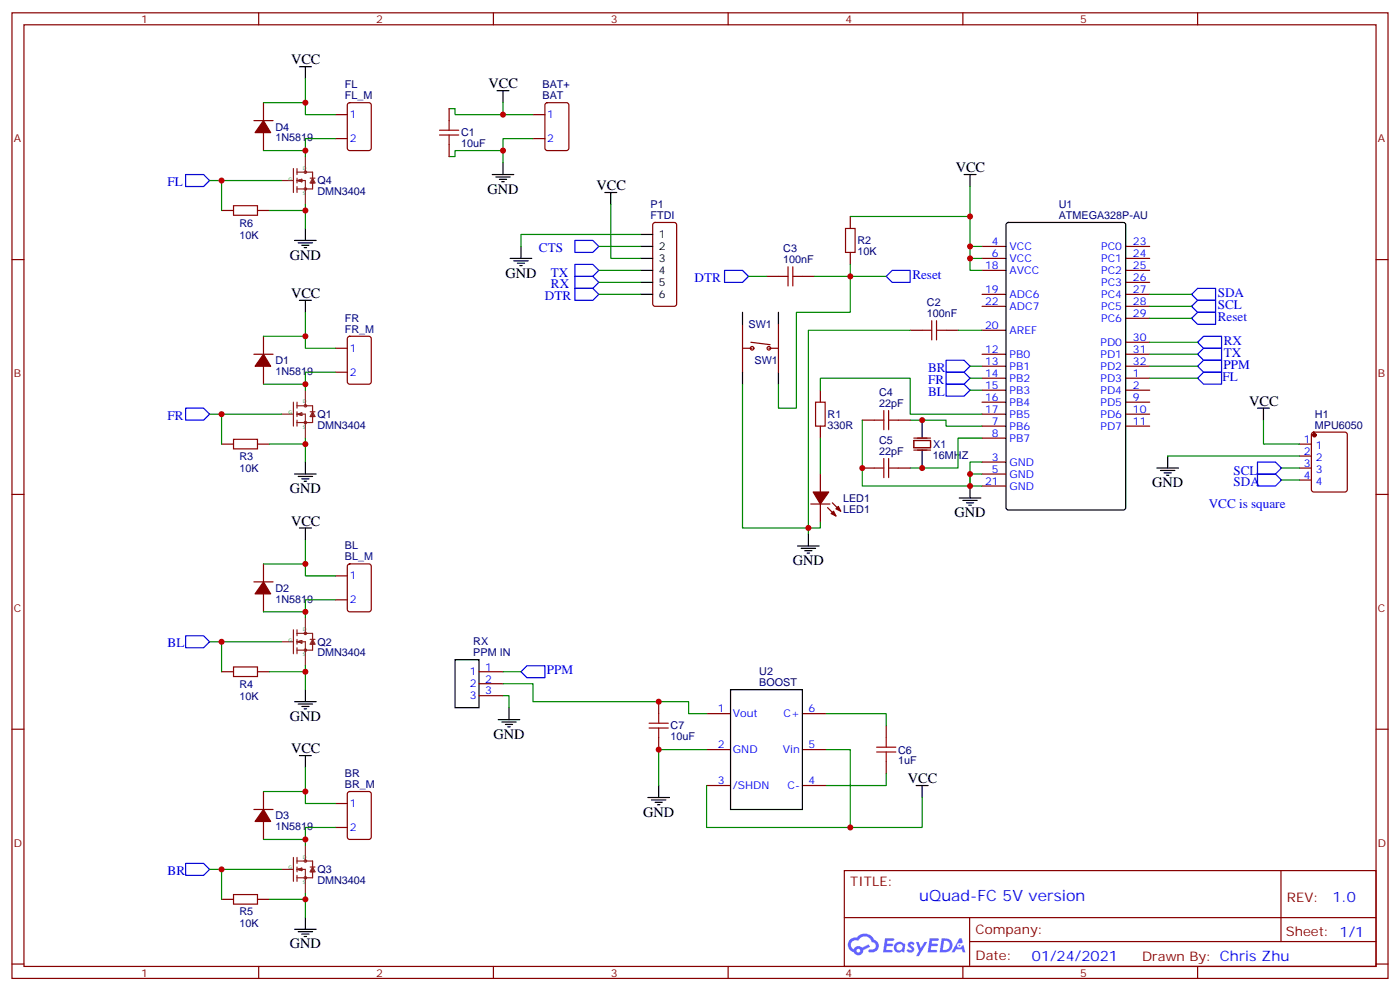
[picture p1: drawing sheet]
<svg xmlns="http://www.w3.org/2000/svg" width="412mm" height="292mm" viewBox="0 0 412 292" stroke-linecap="round" stroke-linejoin="round" font-family="sans-serif">
<g fill="none" stroke="#870000" stroke-width=".35">
<path d="M3.5 3.8h405.4v284.3h-405.4zM7.1 7.3h398.2v277.3h-398.2zM76.2 3.8v3.5M145.3 3.8v3.5M214.5 3.8v3.5M283.6 3.8v3.5M352.8 3.8v3.5M3.5 76.4h3.6M405.3 76.4h3.6M3.5 145.6h3.6M405.3 145.6h3.6M3.5 214.7h3.6"/>
<path d="M405.3 214.7h3.6M248.7 256.4h156.6v28.2h-156.6zM377.3 256.4v20.9M248.7 270.2h156.5M285.6 277.3h119.6M285.6 270.2v14.1M3.5 283.9h3.6M76.2 284.6v3.5M145.3 284.6v3.5M214.5 284.6v3.5M283.6 284.6v3.5M352.8 284.6v3.5"/>
<path d="M405.3 283.9h3.6"/>
</g>
<g fill="#5487ff">
<path d="M267.7 277.5a1.22 1.22 0 0 1 1.7 .3l-.4 .6a.47 .47 0 0 0-.3-.4 .47 .47 0 0 0-.5 .2l.1 .2a1.14 1.14 0 0 1 .8 1.7 1.14 1.14 0 0 1-1.9 0l-.2-.2 .5-.5 .7 .4a.29 .29 0 0 0 .3-.2 .29 .29 0 0 0-.2-.4 1.04 1.04 0 0 1-.6-1.7z"/>
<path d="M260.7 276.3h2.4l.3 .2-.2 .5h-1.8l-.1 .9h1.5l.3 .4-.3 .3h-1.6l-.2 1.1 1.7 .1 .2 .3-.2 .3h-2.6z"/>
<path d="M273.8 276.3h2.4l.3 .2-.1 .5h-1.8l-.2 .9h1.6l.3 .4-.4 .3h-1.6l-.1 1.1 1.7 .1 .2 .3-.2 .3h-2.6z"/>
<path d="M282.6 276.3h.7l.3 1.2-.6 .4a.69 .69 0 0 0-1 .2 .69 .69 0 0 0 .4 1 .69 .69 0 0 0 .9-.6l.5-.3 .6 2.2h-.8l-.2-.8h-1.8l-.5 .8h-.8z"/>
<path d="M269.8 277.4h.8l.6 1.8 1.1-1.8h.9l-2.6 4.2h-.8l.9-1.6z"/>
<path d="M277.4 276.3l-.6 4.1h1.3a2.11 2.11 0 0 0 2.5-2.1 2.11 2.11 0 0 0-2.5-2zM278.1 277a1.39 1.39 0 0 1 1.7 1.4 1.39 1.39 0 0 1-1.8 1.3h-.3z"/>
<path d="M263.7 277.9a1.54 1.54 0 0 0-.1 2.2 1.54 1.54 0 0 0 2.2 .1l.6 .2 .3-2.3-.2-.2h-.4a1.49 1.49 0 0 0-2.4 0zM264 278.9a.94 .94 0 0 1 1.8 0 .94 .94 0 0 1-1.8 0z"/>
<path d="M250.4 276.7a2.18 2.18 0 0 0 1.1 3.7 1.44 1.44 0 0 0 1.6 .9 1.44 1.44 0 0 0 1.2-1.5l2-1-.5-.7-1.9 .9a1.47 1.47 0 0 0-2.4 .5 1.39 1.39 0 0 1-.7-2 1.39 1.39 0 0 1 2-.4 2.12 2.12 0 0 1 2.2-1.3 2.12 2.12 0 0 1 1.9 1.7 1.14 1.14 0 0 1 1.1 1.4 1.14 1.14 0 0 1-1.7 .7 .43 .43 0 0 0-.5 .4 .43 .43 0 0 0 .4 .5 1.98 1.98 0 0 0 2.5-1.3 1.98 1.98 0 0 0-1.2-2.5 3.1 3.1 0 0 0-5.3-.7l-.9 .1zM252.3 280a.55 .55 0 0 1 1.1 0 .55 .55 0 0 1-1.1 0z"/>
<circle cx="282.6" cy="278.4" r=".26"/>
</g>
<g fill="none" stroke="#870000" stroke-width=".35">
<path d="M74.8 35.5h5.6M77.6 30.2v5.3M77.6 39.1v5.2M98.8 33.8h3.5M102.5 30.4l.5-.2h5.7l.6 .5 .1 12.9-.5 .7h-5.9l-.6-.4-.1-13zM132.3 32v3.5M157 33.8h3.5M160.7 30.4l.5-.2h5.7l.6 .5 .1 12.9-.5 .7h-5.9l-.6-.4-.1-13zM98.8 40.8h3.5M132.3 42.6v3.5M157 40.8h3.5M65.3 62h3.5"/>
<path d="M75.8 62h3.6M192.5 65.7l.5-.2h5.6l.7 .4v23.6l-.4 .6-5.9 .1-.7-.5v-23.5zM250.5 63.7v3.6M250.5 74.3v3.6M289.3 72.6h7M289.3 76.1h7M289.3 79.6h7M331.6 72.6h7.1M331.6 76.1h7.1M331.6 79.6h7.1M77.6 99v5.3M102.5 99.2l.5-.2h5.7l.6 .5 .1 12.9-.5 .7h-5.9l-.6-.4-.1-13z"/>
<path d="M218.7 95.5v14.1M225.8 81.4h3.5M229.3 95.5v14.1M236.4 81.4h3.5M268.1 97.3h3.5M278.7 97.3h3.5M289.3 86.7h7M289.3 90.2h7M289.3 97.3h7M331.6 86.7h7.1M331.6 90.2h7.1M331.6 83.1h7.1"/>
<path d="M331.6 93.7h7.1M74.8 104.3h5.6M77.6 107.8v5.3M98.8 102.6h3.5M98.8 109.6h3.5M218.7 102.6h2.8M221.2 100.8l5.6 .7M226.5 102.6h2.8M241.7 114.9v3.5M289.3 104.3h7M289.3 107.8h7M289.3 111.4h7"/>
<path d="M289.3 114.9h7M289.3 118.4h7M331.6 104.3h7.1M331.6 107.8h7.1M331.6 111.4h7.1M331.6 114.9h7.1M331.6 118.4h7.1M331.6 100.8h7.1M65.3 130.8h3.5M75.8 130.8h3.6M241.7 125.5v3.5M241.7 139.6v5.3"/>
<path d="M254 123.7h3.5M254 137.8h3.5M264.6 123.7h3.5M264.6 137.8h3.5M289.3 122h7M289.3 125.5h7M289.3 129h7M289.3 136.1h7M289.3 139.6h7M331.6 122h7.1M331.6 125.5h7.1M382.8 137.8h3.5"/>
<path d="M382.8 130.8h3.5M382.8 134.3h3.5M386.5 127.5l.5-.3h9.2l.6 .5 .1 16.5-.5 .6-9.4 .1-.7-.5v-16.4zM238.8 148.4h5.7M241.7 148.4v5.3M243.8 149.5l2.4 2.4M245.2 148.1l2.4 2.4M289.3 143.1h7M382.8 141.4h3.5M74.8 171.3h5.6M77.6 166.1v5.2M77.6 174.9v5.3"/>
<path d="M98.8 169.6h3.5M98.8 176.6h3.5M102.5 166.3l.5-.2h5.7l.6 .4 .1 13-.5 .6-5.9 .1-.6-.5-.1-12.9zM65.3 197.8h3.5M75.8 197.8h3.6M141.1 197.8h7.1M141.1 201.3h7.1M141.1 204.9h7.1M194 206.6v3.5M194 217.2v3.5M208.1 210.1h7.1M236.4 210.1h7"/>
<path d="M261.1 213.7v3.5M74.8 238.4h5.6M77.6 233.1v5.3M98.8 236.6h3.5M102.5 233.3l.5-.2h5.7l.6 .4 .1 13-.5 .6-5.9 .1-.6-.5-.1-12.9zM208.1 220.7h7.1M208.1 231.3h7.1M236.4 220.7h7M236.4 231.3h7M261.1 224.3v3.5M77.6 241.9v5.3M98.8 243.7h3.5"/>
<path d="M65.3 264.8h3.5M75.8 264.8h3.6"/>
<circle cx="221.5" cy="102.6" r=".53"/>
<circle cx="226.5" cy="102.6" r=".53"/>
</g>
<g fill="none" stroke="#000" stroke-width=".35">
<path d="M88.2 19.6h3.5M90 19.6v3.6M146.4 26.7h3.5M148.2 26.7v3.5M145 51.4h6.3M146 52.1h4.3M147.1 52.8h2.1M147.8 53.5h.7M148.2 47.9v3.5M178.2 56.7h3.5M179.9 56.7v3.5M284 51.4h3.5"/>
<path d="M285.8 51.4v3.5M86.8 70.8h6.3M87.8 71.5h4.3M88.9 72.2h2.1M89.6 72.9h.7M90 67.3v3.5M150.3 76.1h6.3M151.3 76.8h4.3M152.4 77.5h2.1M153.1 78.2h.7M153.5 72.6v3.5M188.7 69h3.6"/>
<path d="M188.7 72.6h3.6M188.7 76.1h3.6M188.7 79.6h3.6M296.6 65.7l.4-.2h33.9l.7 .4v83.6l-.5 .6-34.1 .1-.6-.5-.1-83.5zM88.2 88.4h3.5M90 88.4v3.6M188.7 83.1h3.6M188.7 86.7h3.6M218.7 92v3.5M229.3 92v3.5M218.7 109.6v3.5M229.3 109.6v3.5"/>
<path d="M86.8 139.6h6.3M90 136.1v3.5M271.6 123.7v5.3M271.6 132.5v5.3M340.8 137.8h6.3M341.8 138.5h4.3M342.9 139.2h2.1M343.6 139.9h.7M344 134.3v3.5M370.4 120.2h3.5M372.2 120.2v3.5M87.8 140.3h4.3"/>
<path d="M88.2 155.5h3.5M88.9 141h2.1M89.6 141.7h.7M90 155.5v3.5M238.1 157.2v3.6M282.6 146.6h6.3M283.6 147.4h4.3M284.7 148.1h2.1M285.4 148.8h.7M285.8 143.1v3.5M234.9 160.8h6.4M236 161.5h4.2"/>
<path d="M237.1 162.2h2.1M237.8 162.9h.7M134.1 194.3h7v14.1h-7zM86.8 206.6h6.3M87.8 207.3h4.3M88.9 208h2.1M89.6 208.7h.7M90 203.1v3.5M146.8 211.9h6.3M147.8 212.6h4.2M148.9 213.3h2.1M149.6 214h.7"/>
<path d="M149.9 208.4v3.5M215.2 203.1h21.2v35.3h-21.2zM88.2 222.5h3.5M90 222.5v3.5M190.9 234.8h6.3M191.9 235.5h4.2M193 236.3h2.1M193.7 237h.7M194 231.3v3.5M269.9 231.3h3.5M271.6 231.3v3.5M86.8 273.6h6.3"/>
<path d="M87.8 274.4h4.3M88.9 275.1h2.1M89.6 275.8h.7M90 270.1v3.5"/>
</g>
<g fill="none" stroke="#00f" stroke-width=".35">
<path d="M54.7 51.4h5.3l1.7 1.8-1.7 1.7h-5.3zM169.3 70.8h5.3l1.8 1.8-1.8 1.7h-5.3zM169.3 77.9h5.3l1.8 1.7-1.8 1.8h-5.3zM213.4 79.6h5.3l1.8 1.8-1.8 1.7h-5.3zM262.8 79.6h5.3v3.5h-5.3l-1.7-1.7zM169.3 81.4h5.3l1.8 1.7-1.8 1.8h-5.3zM169.3 84.9h5.3l1.8 1.8-1.8 1.7h-5.3zM351 86.7l1.8-1.8h5.3v3.5h-5.3zM351 90.2l1.8-1.8h5.3v3.6h-5.3zM351 93.7l1.8-1.7h5.3v3.5h-5.3zM278.7 106.1h5.3l1.8 1.7-1.8 1.8h-5.3zM278.7 109.6h5.3l1.8 1.8-1.8 1.7h-5.3z"/>
<path d="M278.7 113.1h5.3l1.8 1.8-1.8 1.8h-5.3zM352.8 100.8l1.7-1.8h5.3v3.6h-5.3zM352.8 107.8l1.7-1.7h5.3v3.5h-5.3zM354.5 102.6h5.3v3.5h-5.3l-1.7-1.8zM354.5 109.6h5.3v3.5h-5.3l-1.7-1.7zM54.7 120.2h5.3l1.7 1.8-1.7 1.7h-5.3zM370.4 136.1h5.3l1.8 1.7-1.8 1.8h-5.3zM370.4 139.6h5.3l1.8 1.8-1.8 1.7h-5.3zM54.7 187.2h5.3l1.7 1.8-1.7 1.7h-5.3zM153.5 197.8l1.7-1.8h5.3v3.6h-5.3zM54.7 254.2h5.3l1.7 1.8-1.7 1.8h-5.3z"/>
</g>
<g fill="none" stroke="#008700" stroke-width=".35">
<path d="M77.6 30.2h12.4M90 23.2v10.6h8.8M132.3 32h1.8v1.8h14.1M148.2 30.2v3.6h8.8M61.7 53.2h21.2M65.3 53.2v8.8M77.6 44.3h12.4M98.8 40.8h-8.8v5.3M148.2 44.3h-14.1v1.8h-1.8M157 40.8h-8.8v7.1M285.8 54.9v8.8h-35.3M79.4 62h10.6"/>
<path d="M90 60.2v7.1M176.4 72.6h12.3M176.4 79.6h12.3M179.9 60.2v15.9h8.8M188.7 69h-35.2v3.6M250.5 77.9v3.5h10.6M285.8 63.7v8.9M289.3 72.6h-3.5v3.5M289.3 76.1h-3.5v3.5h3.5M77.6 99h12.4M90 92v10.6h8.8M176.4 86.7h12.3"/>
<path d="M176.4 83.1h12.3M220.5 81.4h5.3M239.9 81.4h10.6v10.6h-15.9v28.2h-5.3v-7.1M268.1 97.3h-30v59.9M282.2 97.3h7.1M338.7 86.7h12.3M338.7 90.2h12.3M338.7 93.7h12.3M77.6 113.1h12.4M98.8 109.6h-8.8v5.3M218.7 113.1v42.4h23v-1.8M241.7 114.9v-3.5h26.4v10.6h21.2"/>
<path d="M285.8 107.8h3.5M285.8 111.4h3.5M285.8 114.9h3.5M338.7 100.8h14.1M338.7 104.3h14.1M338.7 107.8h14.1M338.7 111.4h14.1M61.7 122h21.2M65.3 122v8.8M79.4 130.8h10.6M90 129v7.1M241.7 129v10.6"/>
<path d="M254 123.7v19.4h31.8v-7h3.5M268.1 123.7h10.6v1.8h10.6M289.3 139.6h-3.5v3.5h3.5M289.3 129h-7.1v8.8h-14.1M344 134.3h38.8M372.2 123.7v7.1h10.6M377.5 137.8h5.3M90 159v10.6h8.8M377.5 141.4h5.3M77.6 166.1h12.4M98.8 176.6h-8.8v5.3M61.7 189h21.2"/>
<path d="M65.3 189v8.8M77.6 180.2h12.4M79.4 197.8h10.6M90 196v7.1M148.2 197.8h5.3M148.2 204.9h1.7v3.5M148.2 201.3h8.8v5.3h45.8v3.5h5.3M243.4 210.1h17.7v3.6M77.6 233.1h12.4M90 226v10.6h8.8M208.1 220.7h-14.1v10.6M243.4 220.7h7.1v23h-42.4v-12.4"/>
<path d="M261.1 227.8v3.5h-17.7M271.6 234.8v8.9h-21.1M61.7 256h21.2M65.3 256v8.8M77.6 247.2h12.4M98.8 243.7h-8.8v5.3M79.4 264.8h10.6M90 263.1v7"/>
</g>
<g fill="none" stroke="#a10000" stroke-width=".35">
<path d="M129.5 39.8h5.6M129.5 38.3h5.6M132.3 35.5v2.8M132.3 39.8v2.8M68.8 60.6h7v2.8h-7zM232.1 78.6v5.6M233.5 78.6v5.6M249.1 67.3h2.8v7h-2.8zM229.3 81.4h2.8M233.5 81.4h2.9M271.6 97.3h2.9M274.5 94.4v5.7"/>
<path d="M275.9 94.4v5.7M275.9 97.3h2.8M240.2 118.4h2.9v7.1h-2.9zM68.8 129.4h7v2.8h-7zM257.5 123.7h2.8M257.5 137.8h2.8M260.3 120.9v5.6M260.3 135v5.7M261.8 120.9v5.6M261.8 135v5.7M261.8 123.7h2.8M261.8 137.8h2.8"/>
<path d="M68.8 196.4h7v2.8h-7zM191.2 214.4h5.6M191.2 213h5.6M194 210.1v2.9M194 214.4v2.8M261.1 217.2v2.8M258.2 220h5.7M258.2 221.4h5.7M261.1 221.4v2.9M68.8 263.4h7v2.8h-7z"/>
</g>
<g fill="#870000" stroke="#870000" stroke-width=".35">
<path d="M244.8 151.2l.7-.7 .7 1.4z"/>
<path d="M246.2 149.8l.7-.7 .7 1.4z"/>
<path d="M239.5 144.9h4.6l-2.4 3.5z"/>
<path d="M77.6 104.3l2.1 3.5h-4.6z"/>
<path d="M77.6 171.3l2.1 3.6h-4.6z"/>
<path d="M77.6 35.5l2.1 3.6h-4.6z"/>
<path d="M77.6 238.4l2.1 3.5h-4.6z"/>
<circle cx="387.2" cy="128.1" r=".53"/>
</g>
<path d="M269.2 129.7h4.9v2.1h-4.9zM269.2 129h4.9M269.2 132.5h4.9" fill="none" stroke="#871200" stroke-width=".35"/>
<g fill="none" stroke="#8c2424" stroke-width=".35">
<path d="M82.9 53.2h3.5M86.4 49.6v7.1M87.5 53.2h2.5v7M87.5 50.7h4.6v2.5M87.5 49.6v1.8M87.5 52.5v1.4M87.5 54.9v1.8M87.5 53.2l1.4 .3M88.2 53.2l.7 .3M88.9 52.8v.7M88.9 52.8l-1.4 .4M88.9 52.8l-1.1 .4 1.1 .3"/>
<path d="M90 46.1v4.6M91.4 52.5h1.4M92.1 53.5v2.1h-4.6M92.1 52.5l.7 1.4h-1.4zM92.1 53.2l.3 .7M92.1 53.2l-.4 .7M92.1 53.2l.3 .3M92.1 53.2l-.4 .3M86.4 118.4v7.1M87.5 119.5h4.6v2.5M87.5 118.4v1.8M90 114.9v4.6"/>
<path d="M82.9 122h3.5M87.5 122h2.5v7M87.5 121.2v1.5M87.5 123.7v1.8M87.5 122l1.4 .3M88.2 122l.7 .3M88.9 121.6l-1.4 .4M88.9 121.6v.7M88.9 121.6l-1.1 .4 1.1 .3M91.4 121.2h1.4M92.1 122.3v2.1h-4.6M92.1 121.2l.7 1.5h-1.4z"/>
<path d="M92.1 122l.3 .7M92.1 122l-.4 .7M92.1 122l.3 .3M92.1 122l-.4 .3M82.9 189h3.5M86.4 185.5v7M87.5 189h2.5v7M87.5 186.5h4.6v2.5M87.5 185.5v1.7M87.5 188.3v1.4M87.5 190.7v1.8M87.5 189l1.4 .3"/>
<path d="M88.2 189l.7 .3M88.9 188.6v.7M88.9 188.6l-1.4 .4M88.9 188.6l-1.1 .4 1.1 .3M90 181.9v4.6M91.4 188.3h1.4M92.1 189.3v2.2h-4.6M92.1 188.3l.7 1.4h-1.4zM92.1 189l.3 .7M92.1 189l-.4 .7M92.1 189l.3 .3M92.1 189l-.4 .3"/>
<path d="M82.9 256h3.5M86.4 252.5v7M87.5 256h2.5v7.1M87.5 253.5h4.6v2.5M87.5 252.5v1.7M87.5 255.3v1.4M87.5 257.8v1.7M87.5 256l1.4 .4M88.2 256l.7 .4M88.9 255.7v.7M88.9 255.7l-1.4 .3M88.9 255.7l-1.1 .3 1.1 .4"/>
<path d="M90 249v4.5M91.4 255.3h1.4M92.1 256.4v2.1h-4.6M92.1 255.3l.7 1.4h-1.4zM92.1 256l.3 .7M92.1 256l-.4 .7M92.1 256l.3 .4M92.1 256l-.4 .4"/>
<circle cx="90" cy="50.7" r=".35"/>
<circle cx="90" cy="55.6" r=".35"/>
<circle cx="90" cy="119.5" r=".35"/>
<circle cx="90" cy="124.4" r=".35"/>
<circle cx="90" cy="186.5" r=".35"/>
<circle cx="90" cy="191.5" r=".35"/>
<circle cx="90" cy="258.5" r=".35"/>
<circle cx="90" cy="253.5" r=".35"/>
</g>
<g fill="#c00">
<circle cx="250.5" cy="243.7" r=".88"/>
<circle cx="194" cy="220.7" r=".88"/>
<circle cx="285.8" cy="72.6" r=".88"/>
<circle cx="285.8" cy="63.7" r=".88"/>
<circle cx="285.8" cy="76.1" r=".88"/>
<circle cx="148.2" cy="33.8" r=".88"/>
<circle cx="65.3" cy="256" r=".88"/>
<circle cx="90" cy="264.8" r=".88"/>
<circle cx="90" cy="247.2" r=".88"/>
<circle cx="90" cy="233.1" r=".88"/>
<circle cx="65.3" cy="122" r=".88"/>
<circle cx="90" cy="130.8" r=".88"/>
<circle cx="90" cy="113.1" r=".88"/>
<circle cx="90" cy="99" r=".88"/>
<circle cx="271.6" cy="137.8" r=".88"/>
<circle cx="271.6" cy="123.7" r=".88"/>
<circle cx="285.8" cy="143.1" r=".88"/>
<circle cx="285.8" cy="139.6" r=".88"/>
<circle cx="238.1" cy="155.5" r=".88"/>
<circle cx="250.5" cy="81.4" r=".88"/>
<circle cx="254" cy="137.8" r=".88"/>
<circle cx="90" cy="166.1" r=".88"/>
<circle cx="90" cy="180.2" r=".88"/>
<circle cx="90" cy="197.8" r=".88"/>
<circle cx="65.3" cy="189" r=".88"/>
<circle cx="90" cy="30.2" r=".88"/>
<circle cx="90" cy="44.3" r=".88"/>
<circle cx="90" cy="62" r=".88"/>
<circle cx="65.3" cy="53.2" r=".88"/>
<circle cx="148.2" cy="44.3" r=".88"/>
<circle cx="194" cy="206.6" r=".88"/>
</g>
<text font-size="4.6" fill="#00f" x="270.8" y="265.4">uQuad-FC 5V version</text>
<g font-size="4.2">
<text x="85.7" y="18.9">VCC</text>
<text x="143.9" y="26">VCC</text>
<text x="281.5" y="50.7">VCC</text>
<text x="143.6" y="57">GND</text>
<text x="175.7" y="56">VCC</text>
<text x="85.4" y="76.4">GND</text>
<text x="148.9" y="81.7">GND</text>
<text x="85.7" y="87.7">VCC</text>
<text x="367.9" y="119.5">VCC</text>
<text x="339.4" y="143.5">GND</text>
<text x="85.4" y="145.2">GND</text>
<text x="85.7" y="154.8">VCC</text>
<text x="281.2" y="152.3">GND</text>
<text x="233.5" y="166.4">GND</text>
<text x="85.4" y="212.3">GND</text>
<text x="85.7" y="221.8">VCC</text>
<text x="145.3" y="217.6">GND</text>
<text x="267.4" y="230.6">VCC</text>
<text x="189.4" y="240.5">GND</text>
<text x="85.4" y="279.3">GND</text>
</g>
<g font-size="4.2" fill="#00f">
<text x="392.5" y="265.6">1.0</text>
<text x="304" y="283">01/24/2021</text>
</g>
<g font-size="3.9" fill="#00f">
<text x="49.4" y="54.8">FL</text>
<text x="158.7" y="74.2">CTS</text>
<text x="162.3" y="81.6">TX</text>
<text x="204.6" y="82.9">DTR</text>
<text x="268.7" y="82.2">Reset</text>
<text x="160.5" y="88.2">DTR</text>
<text x="162.3" y="84.8">RX</text>
<text x="358.7" y="87.4">SDA</text>
<text x="358.7" y="91">SCL</text>
<text x="358.7" y="94.5">Reset</text>
<text x="360.5" y="101.6">RX</text>
<text x="360.5" y="105.1">TX</text>
<text x="273.4" y="109.4">BR</text>
<text x="273.4" y="112.9">FR</text>
<text x="360.1" y="112.2">FL</text>
<text x="360.4" y="108.6">PPM</text>
<text x="273.4" y="116.5">BL</text>
<text x="49.4" y="123.6">FR</text>
<text x="363.4" y="139.8">SCL</text>
<text x="363.4" y="143">SDA</text>
<text x="356" y="149.7">VCC is square</text>
<text x="49.4" y="190.6">BL</text>
<text x="161" y="198.6">PPM</text>
<text x="49.4" y="257.6">BR</text>
</g>
<g font-size="3.9" fill="#800">
<text x="250.5" y="260.9">TITLE:</text>
<text x="379.1" y="265.6">REV:</text>
<text x="287.4" y="275.1">Company:</text>
<text x="378.7" y="275.8">Sheet: 1/1</text>
<text x="287.4" y="282.8">Date:</text>
<text x="336.4" y="282.9">Drawn By: Chris Zhu</text>
</g>
<g font-size="3.2" fill="#800">
<text x="41.6" y="6.8">1</text>
<text x="110.8" y="6.8">2</text>
<text x="179.9" y="6.8">3</text>
<text x="249.1" y="6.8">4</text>
<text x="318.2" y="6.8">5</text>
<text x="4.1" y="41.9">A</text>
<text x="405.9" y="41.9">A</text>
<text x="4.1" y="111">B</text>
<text x="405.9" y="111">B</text>
<text x="4.1" y="180.2">C</text>
<text x="405.9" y="180.2">C</text>
<text x="4.1" y="249.3">D</text>
<text x="405.9" y="249.3">D</text>
<text x="41.6" y="287.6">1</text>
<text x="110.8" y="287.6">2</text>
<text x="179.9" y="287.6">3</text>
<text x="249.1" y="287.6">4</text>
<text x="318.2" y="287.6">5</text>
</g>
<g font-size="3.2" fill="#000080">
<text x="101.6" y="29.2">FL_M</text>
<text x="101.6" y="26">FL</text>
<text x="159.8" y="29.2">BAT</text>
<text x="159.8" y="25.9">BAT+</text>
<text x="81.1" y="41.6">1N5819</text>
<text x="81.1" y="38.4">D4</text>
<text x="135.8" y="40.2">C1</text>
<text x="135.8" y="43.4">10uF</text>
<text x="93.5" y="57.5">DMN3404</text>
<text x="93.5" y="54.3">Q4</text>
<text x="191.7" y="64.5">FTDI</text>
<text x="191.7" y="61.3">P1</text>
<text x="311.9" y="64.5">ATMEGA328P-AU</text>
<text x="311.9" y="61.2">U1</text>
<text x="70.6" y="70.2">10K</text>
<text x="70.6" y="66.7">R6</text>
<text x="252.6" y="72">R2</text>
<text x="230.7" y="77.5">100nF</text>
<text x="230.7" y="74.3">C3</text>
<text x="252.6" y="75.1">10K</text>
<text x="101.6" y="94.7">FR</text>
<text x="273.1" y="93.4">100nF</text>
<text x="273.1" y="90.2">C2</text>
<text x="101.6" y="98">FR_M</text>
<text x="220.5" y="96.7">SW1</text>
<text x="81.1" y="107.2">D1</text>
<text x="222.2" y="107.3">SW1</text>
<text x="81.1" y="110.4">1N5819</text>
<text x="258.9" y="119.8">22pF</text>
<text x="259" y="116.7">C4</text>
<text x="93.5" y="123.1">Q1</text>
<text x="243.8" y="123.1">R1</text>
<text x="387.3" y="123">H1</text>
<text x="93.5" y="126.3">DMN3404</text>
<text x="243.8" y="126.3">330R</text>
<text x="259" y="130.8">C5</text>
<text x="274.9" y="131.9">X1</text>
<text x="387.3" y="126.2">MPU6050</text>
<text x="70.6" y="135.5">R3</text>
<text x="258.9" y="133.9">22pF</text>
<text x="274.8" y="135.1">16MHZ</text>
<text x="70.6" y="139">10K</text>
<text x="248.4" y="147.8">LED1</text>
<text x="248.4" y="151">LED1</text>
<text x="101.6" y="161.8">BL</text>
<text x="101.6" y="165">BL_M</text>
<text x="81.1" y="177.4">1N5819</text>
<text x="81.1" y="174.3">D2</text>
<text x="93.5" y="190.1">Q2</text>
<text x="139.4" y="190">RX</text>
<text x="93.5" y="193.3">DMN3404</text>
<text x="139.4" y="193.2">PPM IN</text>
<text x="70.6" y="202.5">R4</text>
<text x="223.7" y="202">BOOST</text>
<text x="223.7" y="198.9">U2</text>
<text x="70.6" y="206.1">10K</text>
<text x="197.6" y="214.8">C7</text>
<text x="197.6" y="218">10uF</text>
<text x="264.6" y="221.9">C6</text>
<text x="264.6" y="225.1">1uF</text>
<text x="101.6" y="232">BR_M</text>
<text x="101.6" y="228.8">BR</text>
<text x="81.1" y="244.5">1N5819</text>
<text x="81.1" y="241.3">D3</text>
<text x="93.5" y="257.1">Q3</text>
<text x="93.5" y="260.3">DMN3404</text>
<text x="70.6" y="269.6">R5</text>
<text x="70.6" y="273.1">10K</text>
</g>
<g font-size="3.2" fill="#00f">
<text x="103" y="34.8">1</text>
<text x="161.2" y="34.8">1</text>
<text x="103" y="41.9">2</text>
<text x="161.2" y="41.9">2</text>
<text x="292.2" y="72.2">4</text>
<text x="292.2" y="75.7">6</text>
<text x="297.4" y="73.6">VCC</text>
<text x="297.4" y="77.2">VCC</text>
<text x="324.4" y="73.6">PC0</text>
<text x="324.4" y="77.2">PC1</text>
<text x="333.7" y="72.2">23</text>
<text x="333.7" y="75.7">24</text>
<text x="290.2" y="79.3">18</text>
<text x="297.4" y="80.7">AVCC</text>
<text x="324.4" y="80.7">PC2</text>
<text x="333.7" y="79.3">25</text>
<text x="333.7" y="82.8">26</text>
<text x="290.2" y="86.3">19</text>
<text x="290.2" y="89.9">22</text>
<text x="297.4" y="87.7">ADC6</text>
<text x="324.4" y="84.2">PC3</text>
<text x="324.4" y="87.7">PC4</text>
<text x="333.7" y="86.3">27</text>
<text x="333.7" y="89.9">28</text>
<text x="297.4" y="91.3">ADC7</text>
<text x="324.4" y="91.3">PC5</text>
<text x="324.4" y="94.8">PC6</text>
<text x="333.7" y="93.4">29</text>
<text x="290.2" y="96.9">20</text>
<text x="297.4" y="98.3">AREF</text>
<text x="324.2" y="101.8">PD0</text>
<text x="333.7" y="100.4">30</text>
<text x="103" y="103.6">1</text>
<text x="290.2" y="104">12</text>
<text x="290.2" y="107.5">13</text>
<text x="297.4" y="105.4">PB0</text>
<text x="324.2" y="105.4">PD1</text>
<text x="333.7" y="104">31</text>
<text x="333.7" y="107.5">32</text>
<text x="103" y="110.7">2</text>
<text x="290.2" y="111">14</text>
<text x="297.4" y="108.9">PB1</text>
<text x="297.4" y="112.4">PB2</text>
<text x="324.2" y="108.9">PD2</text>
<text x="324.2" y="112.4">PD3</text>
<text x="333.7" y="111">1</text>
<text x="290.2" y="114.5">15</text>
<text x="290.2" y="118.1">16</text>
<text x="297.4" y="116">PB3</text>
<text x="297.4" y="119.5">PB4</text>
<text x="324.2" y="116">PD4</text>
<text x="324.2" y="119.5">PD5</text>
<text x="333.7" y="114.5">2</text>
<text x="333.7" y="118.1">9</text>
<text x="290.2" y="121.6">17</text>
<text x="292.2" y="125.1">7</text>
<text x="297.4" y="123">PB5</text>
<text x="324.2" y="123">PD6</text>
<text x="333.7" y="121.6">10</text>
<text x="333.7" y="125.1">11</text>
<text x="292.2" y="128.7">8</text>
<text x="297.4" y="126.5">PB6</text>
<text x="297.4" y="130.1">PB7</text>
<text x="324.2" y="126.5">PD7</text>
<text x="384.1" y="130.4">1</text>
<text x="292.2" y="135.7">3</text>
<text x="297.4" y="137.1">GND</text>
<text x="384.1" y="133.9">2</text>
<text x="384.1" y="137.5">3</text>
<text x="387.6" y="132.2">1</text>
<text x="387.6" y="135.7">2</text>
<text x="290.2" y="142.8">21</text>
<text x="292.2" y="139.2">5</text>
<text x="297.4" y="140.7">GND</text>
<text x="384.1" y="141">4</text>
<text x="387.6" y="139.2">3</text>
<text x="387.6" y="142.8">4</text>
<text x="297.4" y="144.2">GND</text>
<text x="103" y="170.6">1</text>
<text x="103" y="177.7">2</text>
<text x="142.9" y="197.4">1</text>
<text x="138.4" y="198.9">1</text>
<text x="138.4" y="202.4">2</text>
<text x="142.9" y="201">2</text>
<text x="138.4" y="205.9">3</text>
<text x="142.9" y="204.5">3</text>
<text x="211.4" y="209.8">1</text>
<text x="238.1" y="209.8">6</text>
<text x="215.9" y="211.2">Vout</text>
<text x="230.8" y="211.2">C+</text>
<text x="211.4" y="220.4">2</text>
<text x="215.9" y="221.8">GND</text>
<text x="230.6" y="221.8">Vin</text>
<text x="238.1" y="220.4">5</text>
<text x="211.4" y="231">3</text>
<text x="215.9" y="232.4">/SHDN</text>
<text x="232" y="232.4">C-</text>
<text x="238.1" y="231">4</text>
<text x="103" y="237.7">1</text>
<text x="103" y="244.7">2</text>
</g>
<g font-size="3.2">
<text x="194" y="70.1">1</text>
<text x="194" y="73.6">2</text>
<text x="194" y="77.2">3</text>
<text x="194" y="80.7">4</text>
<text x="194" y="84.2">5</text>
<text x="194" y="87.7">6</text>
</g>
<g font-size="1.4" fill="#238d23">
<text x="85" y="53.2">G</text>
<text x="89.3" y="50">D</text>
<text x="89.3" y="57.4">S</text>
<text x="89.3" y="118.8">D</text>
<text x="85" y="122">G</text>
<text x="89.3" y="126.2">S</text>
<text x="89.3" y="185.8">D</text>
<text x="85" y="189">G</text>
<text x="89.3" y="193.2">S</text>
<text x="85" y="256">G</text>
<text x="89.3" y="252.8">D</text>
<text x="89.3" y="260.2">S</text>
</g>
</svg>
